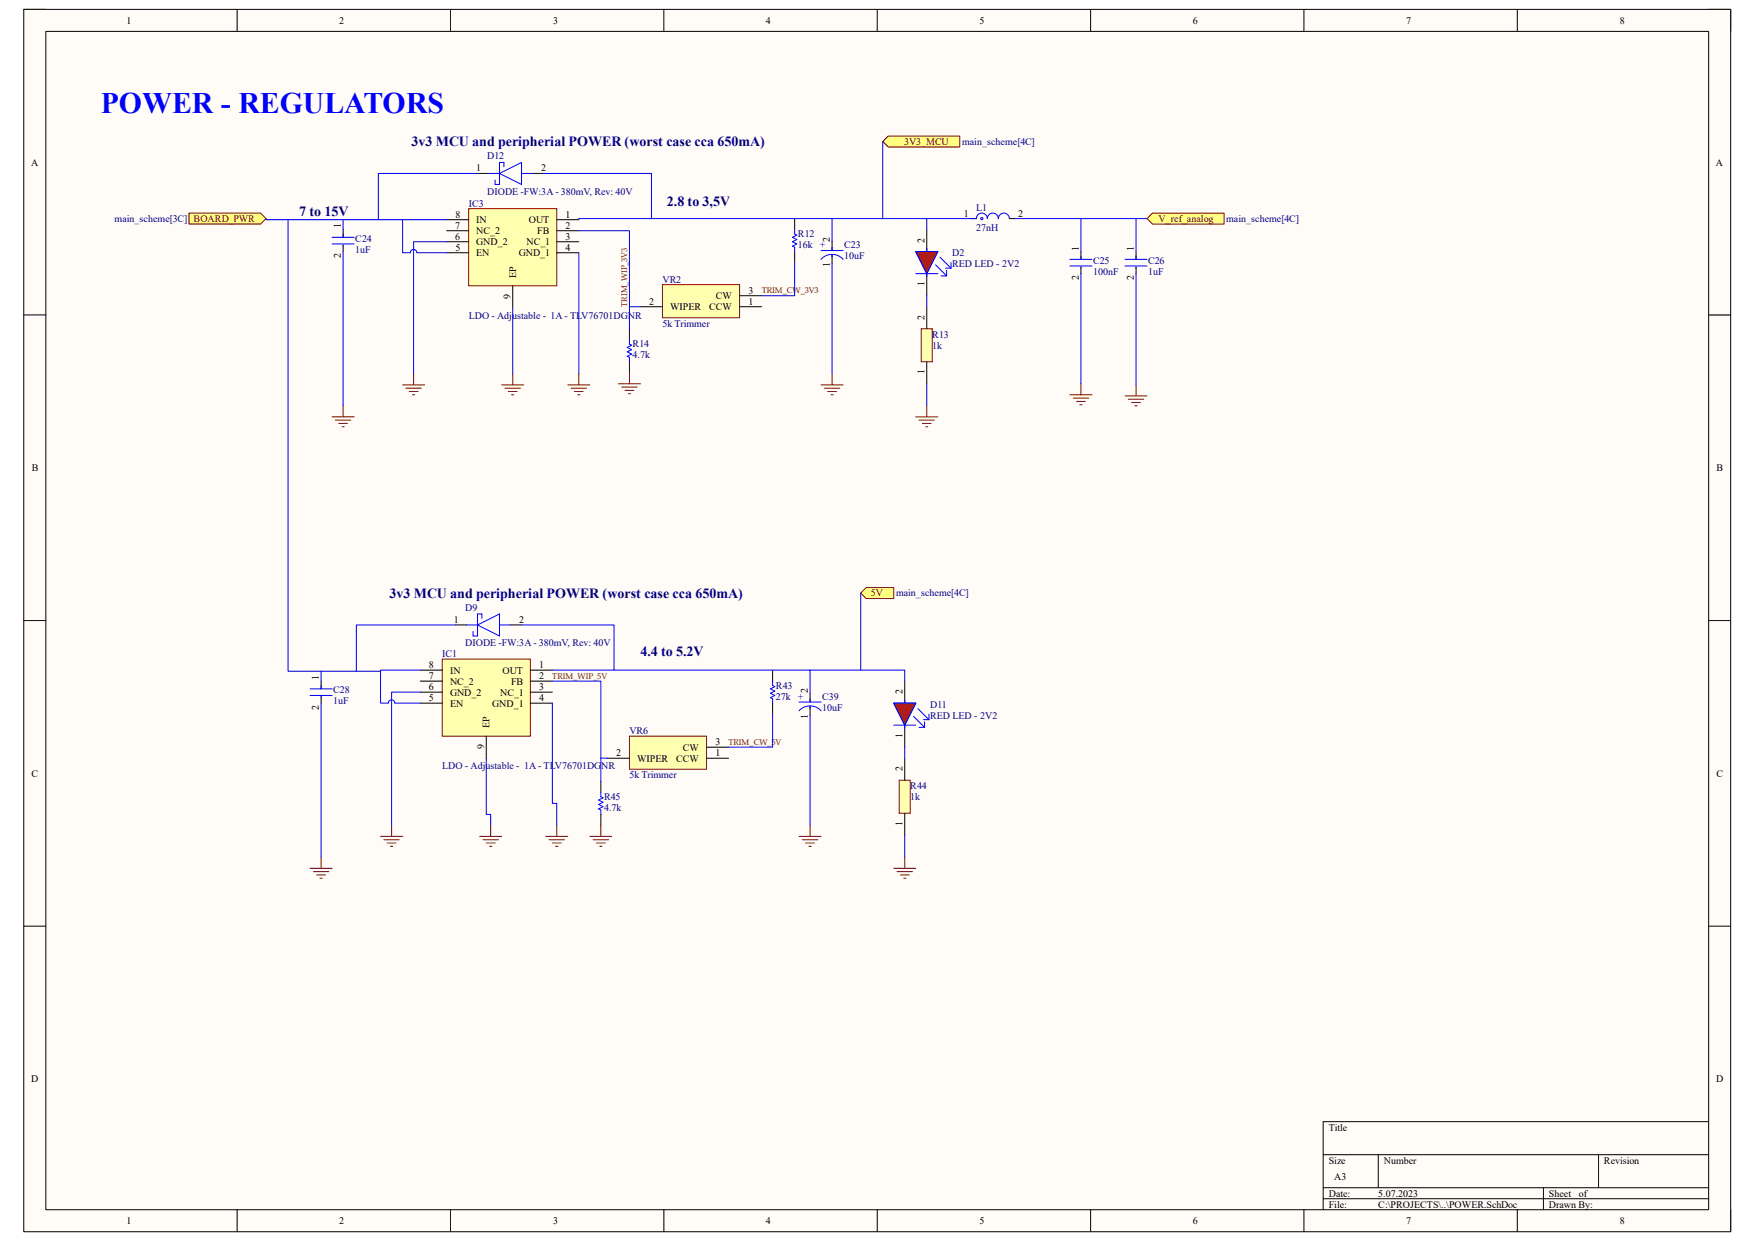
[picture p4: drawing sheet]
<svg xmlns="http://www.w3.org/2000/svg" width="297mm" height="210mm" viewBox="0 0 297 210" stroke-linecap="round" stroke-linejoin="round" font-family="sans-serif">
<path d="M4 1.6h288.9v206.8h-288.9z" fill-rule="evenodd" fill="#fffcf8"/>
<path d="M4 1.6h288.9v206.8h-288.9z" fill="none" stroke="#000" stroke-width=".17"/>
<path d="M7.8 5.3h281.4v199.4h-281.4z" fill-rule="evenodd" fill="#fffcf8"/>
<g fill="none" stroke="#000" stroke-width=".17">
<path d="M4 1.6h3.7M7.8 5.3h281.4v199.4h-281.4zM40.1 1.6v3.7M76.2 1.6v3.7M112.3 1.6v3.7M148.5 1.6v3.7M184.6 1.6v3.7M220.7 1.6v3.7M256.8 1.6v3.7M289.2 1.6h3.7v3.7M134.5 37v1.9M4 53.3h3.7"/>
<path d="M134.5 42.6v1.8M289.2 53.3h3.7M4 105h3.8M289.2 105h3.7M4 156.7h3.8M289.2 156.7h3.7M223.9 195.4h65.3M233.3 195.4v5.6M270.5 195.4v5.6M289.2 189.8h-65.3v14.9M40.1 204.7v3.7M76.2 204.7v3.7"/>
<path d="M112.4 204.7v3.7M148.5 204.7v3.7M184.6 204.7v3.7M220.7 204.7v3.7M223.9 201h65.3M223.9 202.9h65.3M256.8 204.7v3.7M261.2 201v3.7M292.9 204.7v3.7"/>
</g>
<path d="M134.5 38.9v.7l.4 .2-.8 .4 .8 .3-.8 .4 .8 .4-.8 .4 .4 .1v.8" fill="none" stroke="#00f" stroke-width=".17"/>
<path d="M79.3 35.3h14.9v13.1h-14.9z" fill-rule="evenodd" fill="#ffffb0"/>
<path d="M79.3 35.3h14.9v13.1h-14.9z" fill="none" stroke="#800000" stroke-width=".17"/>
<g fill="none" stroke="#000" stroke-width=".17">
<path d="M58.1 38.9v1.3M75.6 37.2h3.7M75.6 39h3.7M94.2 37.2h3.8M94.2 39h3.8M58.1 41.5v1.1M75.6 40.9h3.7M75.6 42.8h3.7M86.8 48.4v3.7M94.2 40.9h3.8M94.2 42.8h3.8M106.5 55.6v1.9"/>
<path d="M140.8 40.9v1.5M140.8 43.1v1.5M106.5 61.2v1.9"/>
</g>
<path d="M58.1 39.6v.6M56.2 40.2h3.7M56.2 41.3h3.7M58.1 41.5v.2M106.5 57.5v.7l.4 .2-.7 .4 .7 .4-.7 .3 .7 .4-.7 .4 .3 .2v.7M139 42.4h3.7M139 43.9a2.49 2.49 0 0 1 3.7 0M140.8 41.8v.6M140.8 43.1v.4" fill="none" stroke="#00f" stroke-width=".17"/>
<path d="M112.1 48.2h13.1v5.6h-13.1z" fill-rule="evenodd" fill="#ffffb0"/>
<g fill="none" stroke="#800000" stroke-width=".17">
<path d="M112.1 48.2h13.1v5.6h-13.1zM56.2 70.5h3.7M56.8 71.1h2.6M57.3 71.7h1.5M57.9 72.2h.4M58.1 68.7v1.8M68.1 65.1h3.8M68.7 65.7h2.6M69.3 66.3h1.4M69.8 66.8h.4M70 63.3v1.8M84.9 65.1h3.7"/>
<path d="M85.5 65.7h2.6M86 66.3h1.5M86.6 66.8h.4M86.8 63.3v1.8M96.1 65.1h3.7M96.6 65.7h2.7M97.2 66.3h1.5M97.8 66.8h.3M98 63.3v1.8M104.7 64.9h3.7M105.2 65.5h2.6M105.8 66.1h1.5"/>
<path d="M106.3 66.6h.4M106.5 63.1v1.8M139 65.1h3.7M139.5 65.7h2.6M140.1 66.3h1.5M140.6 66.8h.4M140.8 63.3v1.8"/>
</g>
<path d="M108.4 51.9h3.7M125.2 51.9h3.7M125.2 50h3.7" fill="none" stroke="#000" stroke-width=".17"/>
<path d="M68.1 37.2v5.6h1.3a.56 .56 0 0 1 .6-.6 .56 .56 0 0 1 .6 .6h5M75.6 40.9h-5.6v22.4M86.8 52.1v11.2M98 42.8v20.5M140.8 44.6v18.7" fill="none" stroke="#00f" stroke-width=".17"/>
<path d="M32 36.1h12.1l.9 .9-.9 .9h-12.1z" fill-rule="evenodd" fill="#ffff80"/>
<path d="M32 36.1h12.1l.9 .9-.9 .9h-12.1zM181.1 66.8h3.7M181.6 67.4h2.6M182.2 67.9h1.5M182.8 68.5h.3M182.9 64.9v1.9M190.4 67h3.7M191 67.6h2.6M191.5 68.1h1.5M192.1 68.7h.3M192.3 65.1v1.9" fill="none" stroke="#800000" stroke-width=".17"/>
<g fill="none" stroke="#00f" stroke-width=".17">
<path d="M165.2 37a.93 .93 0 0 1 1-.9 .93 .93 0 0 1 .9 .9 .93 .93 0 0 1 .9-.9 .93 .93 0 0 1 1 .9 .93 .93 0 0 1 .9-.9 .93 .93 0 0 1 .9 .9M155 42.6h3.7l-1.9 3.7zM155 46.3h3.7M156.8 42v.6M156.8 46.3v.6M158.3 44.8l1.9 1.9M159.1 43.5l1.8 1.9M159.3 46.7h.9M160 45.4h.9M160.2 45.8v.9M160.9 44.4v1M190.4 43.9h3.7"/>
<path d="M190.4 45h3.7M192.3 43.3v.6M192.3 45.2v.2M192.3 46.3v18.8"/>
<circle cx="166.2" cy="37" r=".19"/>
</g>
<path d="M156.8 38.9v3.7M164.3 37h.9M170.8 37h1M156.8 46.3v3.7M192.3 42.6v1.3M192.3 45.2v1.1" fill="none" stroke="#000" stroke-width=".17"/>
<path d="M155 42.6h3.7l-1.9 3.7z" fill="#c00"/>
<path d="M155 42.6h3.7l-1.9 3.7z" fill="none" stroke="#00f" stroke-width=".17"/>
<path d="M155.9 55.6h1.9v5.6h-1.9z" fill-rule="evenodd" fill="#ffffb0"/>
<path d="M155.9 55.6h1.9v5.6h-1.9zM155 70.5h3.7M155.5 71.1h2.6M156.1 71.7h1.5M156.7 72.2h.3M156.8 68.7v1.8" fill="none" stroke="#800000" stroke-width=".17"/>
<path d="M156.8 51.9v3.7M156.8 61.2v3.7" fill="none" stroke="#000" stroke-width=".17"/>
<path d="M156.8 50v1.9M156.8 64.9v3.8" fill="none" stroke="#00f" stroke-width=".17"/>
<path d="M194.1 37l1-.9h12.1v1.8h-12.1z" fill-rule="evenodd" fill="#ffff80"/>
<path d="M194.1 37l1-.9h12.1v1.8h-12.1z" fill="none" stroke="#800000" stroke-width=".17"/>
<path d="M149.4 24l.9-1h12.1v1.9h-12.1z" fill-rule="evenodd" fill="#ffff80"/>
<path d="M149.4 24l.9-1h12.1v1.9h-12.1z" fill="none" stroke="#800000" stroke-width=".17"/>
<path d="M80.8 29.4h1.9M90.1 29.4h1.9M182.9 42.6v1.3M182.9 45.2v1.1M130.8 113.4v1.9M130.8 119v1.9" fill="none" stroke="#000" stroke-width=".17"/>
<g fill="none" stroke="#00f" stroke-width=".17">
<path d="M45 37v.2h30.6M58.1 37.2v1.7M80.8 29.4h-16.8v7.8M82.7 29.4h1.8M84.5 29.4l3.8-1.9v3.7zM85.3 28.2v-.7h-.8v3.7h-.7v-.7M88.3 29.4h1.8M110.3 37h30.5v3.9M140.8 37h24.2M149.4 24v13M156.8 37v1.9M171.8 37h22.3"/>
<path d="M182.9 37v5.6M192.3 37v5.6M134.5 44.4v5.6h-5.6M181.1 43.9h3.7M181.1 45h3.7M182.9 43.3v.6M182.9 45.2v.2M182.9 46.3v18.6M130.8 115.3v.7l.3 .2-.7 .4 .7 .3-.7 .4 .7 .4-.7 .4 .4 .2v.7"/>
</g>
<path d="M74.8 111.5h15v13.1h-15z" fill-rule="evenodd" fill="#ffffb0"/>
<path d="M74.8 111.5h15v13.1h-15z" fill="none" stroke="#800000" stroke-width=".17"/>
<g fill="none" stroke="#000" stroke-width=".17">
<path d="M54.3 115.3v1.3M54.3 117.9v1.1M71.1 113.4h3.7M71.1 115.3h3.7M71.1 117.1h3.7M71.1 119h3.7M89.8 113.4h3.7M89.8 115.3h3.7M89.8 117.1h3.7M89.8 119h3.7M137.1 117.3v1.5M137.1 119.6v1.4"/>
<path d="M82.3 124.6v3.7M101.7 132.2v1.9M101.7 137.8v1.9"/>
</g>
<path d="M52.5 116.6h3.7M52.5 117.7h3.7M54.3 116v.6M54.3 117.9v.2M135.2 118.8h3.8M137.1 118.3v.5M137.1 119.6v.3M101.7 134.1v.7l.3 .2-.7 .4 .7 .4-.7 .3 .7 .4-.7 .4 .4 .2v.7M135.2 120.3a2.49 2.49 0 0 1 3.7 0" fill="none" stroke="#00f" stroke-width=".17"/>
<path d="M106.5 124.6h13.1v5.6h-13.1z" fill-rule="evenodd" fill="#ffffb0"/>
<g fill="none" stroke="#800000" stroke-width=".17">
<path d="M66.3 139.7v1.8M83 139.7v1.8M94.2 139.7v1.8M101.7 139.7v1.8M106.5 124.6h13.1v5.6h-13.1zM137.1 139.7v1.8M52.5 146.9h3.7M53 147.5h2.6M53.6 148.1h1.5M54.2 148.6h.3M54.3 145.1v1.8M64.4 141.5h3.7"/>
<path d="M65 142.1h2.6M65.5 142.7h1.5M66.1 143.2h.4M81.2 141.5h3.7M81.7 142.1h2.6M82.3 142.7h1.5M82.9 143.2h.3M92.4 141.5h3.7M92.9 142.1h2.6M93.5 142.7h1.5M94 143.2h.4M99.8 141.5h3.7"/>
<path d="M100.4 142.1h2.6M100.9 142.7h1.5M101.5 143.2h.4M135.2 141.5h3.8M135.8 142.1h2.6M136.3 142.7h1.5M136.9 143.2h.4"/>
</g>
<path d="M153.1 115.3v3.7M102.8 128.3h3.7M119.6 128.3h3.7M119.6 126.4h3.7M153.1 122.7v3.7" fill="none" stroke="#000" stroke-width=".17"/>
<g fill="none" stroke="#00f" stroke-width=".17">
<path d="M64.4 113.6v5.4h1.3a.56 .56 0 0 1 .6-.6 .56 .56 0 0 1 .5 .6h4.3M71.1 117.1h-4.8v22.6M93.5 119v17h.7v3.7M151.3 119h3.7l-1.9 3.7zM153.1 118.4v.6M155.4 119.9l1.8 1.9M82.3 128.3v9.5h.7v1.9M137.1 121v18.7M151.3 122.7h3.7M153.1 122.7v.6M154.6 121.2l1.9 1.9M155.5 123.1h1"/>
<path d="M156.3 121.8h.9M156.5 122.2v.9M157.2 120.9v.9"/>
</g>
<path d="M151.3 119h3.7l-1.9 3.7z" fill="#c00"/>
<path d="M151.3 119h3.7l-1.9 3.7z" fill="none" stroke="#00f" stroke-width=".17"/>
<path d="M152.2 132h1.8v5.6h-1.8z" fill-rule="evenodd" fill="#ffffb0"/>
<path d="M152.2 132h1.8v5.6h-1.8zM151.3 146.9h3.7M151.8 147.5h2.6M152.4 148.1h1.5M152.9 148.6h.4M153.1 145.1v1.8" fill="none" stroke="#800000" stroke-width=".17"/>
<path d="M153.1 128.3v3.7M153.1 137.6v3.8" fill="none" stroke="#000" stroke-width=".17"/>
<path d="M153.1 126.4v1.9M153.1 141.4v3.7" fill="none" stroke="#00f" stroke-width=".17"/>
<path d="M145.7 100.4l.9-1h4.7v1.9h-4.7z" fill-rule="evenodd" fill="#ffff80"/>
<path d="M145.7 100.4l.9-1h4.7v1.9h-4.7z" fill="none" stroke="#800000" stroke-width=".17"/>
<path d="M77.1 105.8h1.8M86.4 105.8h1.9" fill="none" stroke="#000" stroke-width=".17"/>
<g fill="none" stroke="#00f" stroke-width=".17">
<path d="M48.8 37.2v76.4h15.6v-.2h6.7M92 29.4h18.3v7.6h-12.3v.2M98 39h8.5v16.8M58.1 42.6v26.1M106.5 51.9h1.9M54.3 113.6v1.7M54.3 119v26.1M77.1 105.8h-16.8v7.8M78.9 105.8h1.9M80.8 105.8l3.7-1.9v3.7zM81.5 104.6v-.7h-.7v3.7h-.7v-.7M84.5 105.8h1.9"/>
<path d="M88.3 105.8h15.6v7.6h-10.4M93.5 115.3h8.2v16.9M103.9 113.4h33.2v3.9M137.1 113.4h16v1.9M145.7 100.4v13M101.7 128.3h1.1M130.8 120.9v5.5h-7.5"/>
</g>
<text font-size="5" fill="#00f" x="17.1" y="19.1">POWER - REGULATORS</text>
<g font-size="2.4" fill="#000080">
<text x="69.6" y="24.8">3v3 MCU and peripherial POWER (worst case cca 650mA)</text>
<text x="112.9" y="34.8">2.8 to 3,5V</text>
<text x="50.6" y="36.5">7 to 15V</text>
<text x="65.9" y="101.2">3v3 MCU and peripherial POWER (worst case cca 650mA)</text>
<text x="108.4" y="111">4.4 to 5.2V</text>
</g>
<g font-size="1.7">
<text x="21.4" y="4">1</text>
<text x="57.4" y="4">2</text>
<text x="93.6" y="4">3</text>
<text x="129.6" y="4">4</text>
<text x="165.8" y="4">5</text>
<text x="201.8" y="4">6</text>
<text x="238" y="4">7</text>
<text x="274.1" y="4">8</text>
<text x="5.3" y="28">A</text>
<text x="80.6" y="29">1</text>
<text x="91.6" y="29">2</text>
<text x="290.4" y="28">A</text>
<text x="57.7" y="38.6" transform="rotate(-90 57.7 38.6)">1</text>
<text x="77" y="38.7">7</text>
<text x="77" y="40.6">6</text>
<text x="77.1" y="36.8">8</text>
<text x="80.6" y="37.8">IN</text>
<text x="80.6" y="39.6">NC_2</text>
<text x="80.6" y="41.5">GND_2</text>
<text x="89.1" y="41.5">NC_1</text>
<text x="89.5" y="37.8">OUT</text>
<text x="90.9" y="39.6">FB</text>
<text x="95.7" y="36.8">1</text>
<text x="95.7" y="38.7">2</text>
<text x="95.7" y="40.6">3</text>
<text x="140.5" y="40.9" transform="rotate(-90 140.5 40.9)">2</text>
<text x="156.5" y="41.1" transform="rotate(-90 156.5 41.1)">2</text>
<text x="163.1" y="36.7">1</text>
<text x="172.3" y="36.7">2</text>
<text x="57.7" y="43.7" transform="rotate(-90 57.7 43.7)">2</text>
<text x="77.1" y="42.4">5</text>
<text x="80.6" y="43.3">EN</text>
<text x="87.3" y="47.1" transform="rotate(-90 87.3 47.1)">EP</text>
<text x="87.8" y="43.3">GND_1</text>
<text x="95.7" y="42.4">4</text>
<text x="140.5" y="45.3" transform="rotate(-90 140.5 45.3)">1</text>
<text x="182.6" y="47.5" transform="rotate(-90 182.6 47.5)">2</text>
<text x="182.6" y="42.4" transform="rotate(-90 182.6 42.4)">1</text>
<text x="191.9" y="47.5" transform="rotate(-90 191.9 47.5)">2</text>
<text x="191.9" y="42.4" transform="rotate(-90 191.9 42.4)">1</text>
<text x="86.4" y="50.6" transform="rotate(-90 86.4 50.6)">9</text>
<text x="109.9" y="51.6">2</text>
<text x="113.4" y="52.5">WIPER</text>
<text x="120" y="52.5">CCW</text>
<text x="121.2" y="50.6">CW</text>
<text x="126.7" y="51.6">1</text>
<text x="126.7" y="49.7">3</text>
<text x="156.5" y="48.4" transform="rotate(-90 156.5 48.4)">1</text>
<text x="156.5" y="54.1" transform="rotate(-90 156.5 54.1)">2</text>
<text x="156.5" y="63.3" transform="rotate(-90 156.5 63.3)">1</text>
<text x="5.4" y="79.8">B</text>
<text x="290.5" y="79.8">B</text>
<text x="76.8" y="105.4">1</text>
<text x="87.9" y="105.4">2</text>
<text x="72.6" y="113.1">8</text>
<text x="91.2" y="113.1">1</text>
<text x="54" y="115.1" transform="rotate(-90 54 115.1)">1</text>
<text x="72.6" y="116.8">6</text>
<text x="72.6" y="114.9">7</text>
<text x="72.6" y="118.7">5</text>
<text x="76.2" y="114">IN</text>
<text x="76.2" y="115.9">NC_2</text>
<text x="76.2" y="117.7">GND_2</text>
<text x="76.2" y="119.6">EN</text>
<text x="83.3" y="119.6">GND_1</text>
<text x="84.6" y="117.7">NC_1</text>
<text x="85" y="114">OUT</text>
<text x="86.5" y="115.9">FB</text>
<text x="91.2" y="114.9">2</text>
<text x="91.2" y="116.8">3</text>
<text x="91.2" y="118.7">4</text>
<text x="136.7" y="117.3" transform="rotate(-90 136.7 117.3)">2</text>
<text x="152.7" y="117.5" transform="rotate(-90 152.7 117.5)">2</text>
<text x="54" y="120.1" transform="rotate(-90 54 120.1)">2</text>
<text x="82.8" y="123.3" transform="rotate(-90 82.8 123.3)">EP</text>
<text x="136.7" y="121.7" transform="rotate(-90 136.7 121.7)">1</text>
<text x="152.7" y="124.8" transform="rotate(-90 152.7 124.8)">1</text>
<text x="5.3" y="131.4">C</text>
<text x="81.9" y="126.8" transform="rotate(-90 81.9 126.8)">9</text>
<text x="104.3" y="128">2</text>
<text x="107.8" y="128.9">WIPER</text>
<text x="114.4" y="128.9">CCW</text>
<text x="115.6" y="127">CW</text>
<text x="121.1" y="128">1</text>
<text x="121.1" y="126.1">3</text>
<text x="152.7" y="130.6" transform="rotate(-90 152.7 130.6)">2</text>
<text x="290.5" y="131.4">C</text>
<text x="152.7" y="139.7" transform="rotate(-90 152.7 139.7)">1</text>
<text x="5.3" y="183.2">D</text>
<text x="290.4" y="183.2">D</text>
<text x="224.9" y="191.3">Title</text>
<text x="224.9" y="196.9">Size</text>
<text x="234.2" y="196.9">Number</text>
<text x="271.4" y="196.9">Revision</text>
<text x="224.9" y="202.5">Date:</text>
<text x="225.8" y="199.7">A3</text>
<text x="233.3" y="202.5">5.07.2023</text>
<text x="262.1" y="202.5">Sheet</text>
<text x="267.2" y="202.5">of</text>
<text x="21.4" y="207.2">1</text>
<text x="57.4" y="207.2">2</text>
<text x="93.6" y="207.2">3</text>
<text x="129.6" y="207.2">4</text>
<text x="165.8" y="207.2">5</text>
<text x="201.8" y="207.2">6</text>
<text x="224.9" y="204.4">File:</text>
<text x="233.3" y="204.4">C:\PROJECTS\..\POWER.SchDoc</text>
<text x="238" y="207.2">7</text>
<text x="262.1" y="204.4">Drawn By:</text>
<text x="274.1" y="207.2">8</text>
</g>
<g font-size="1.7" fill="#000080">
<text x="82.5" y="27">D12</text>
<text x="162.8" y="24.5">main_scheme[4C]</text>
<text x="79.3" y="35">IC3</text>
<text x="82.5" y="32.9">DIODE -FW:3A - 380mV, Rev: 40V</text>
<text x="165.2" y="35.7">L1</text>
<text x="19.4" y="37.6">main_scheme[3C] BOARD_PWR</text>
<text x="60.1" y="40.9">C24</text>
<text x="135" y="40.2">R12</text>
<text x="165.2" y="39.1">27nH</text>
<text x="207.5" y="37.6">main_scheme[4C]</text>
<text x="60.1" y="42.8">1uF</text>
<text x="112.1" y="47.8">VR2</text>
<text x="135" y="42">16k +</text>
<text x="142.9" y="43.9">10uF</text>
<text x="142.9" y="42">C23</text>
<text x="161.1" y="43.3">D2</text>
<text x="161.1" y="45.2">RED LED - 2V2</text>
<text x="185" y="44.7">C25</text>
<text x="185" y="46.5">100nF</text>
<text x="194.3" y="44.7">C26</text>
<text x="194.3" y="46.5">1uF</text>
<text x="79.3" y="54">LDO - Adjustable - 1A - TLV76701DGNR</text>
<text x="107.1" y="58.8">R14</text>
<text x="112.1" y="55.3">5k Trimmer</text>
<text x="157.8" y="57.1">R13</text>
<text x="157.8" y="59">1k</text>
<text x="107.1" y="60.7">4.7k</text>
<text x="151.6" y="100.9">main_scheme[4C]</text>
<text x="78.7" y="103.4">D9</text>
<text x="74.8" y="111.2">IC1</text>
<text x="78.7" y="109.3">DIODE -FW:3A - 380mV, Rev: 40V</text>
<text x="56.4" y="117.3">C28</text>
<text x="56.4" y="119.2">1uF</text>
<text x="131.3" y="116.6">R43</text>
<text x="131.3" y="118.4">27k +</text>
<text x="139.2" y="118.4">C39</text>
<text x="157.4" y="119.8">D11</text>
<text x="106.5" y="124.2">VR6</text>
<text x="139.1" y="120.3">10uF</text>
<text x="157.4" y="121.6">RED LED - 2V2</text>
<text x="74.8" y="130.2">LDO - Adjustable - 1A - TLV76701DGNR</text>
<text x="106.5" y="131.7">5k Trimmer</text>
<text x="102.2" y="135.4">R45</text>
<text x="102.2" y="137.3">4.7k</text>
<text x="154.1" y="133.6">R44</text>
<text x="154.1" y="135.4">1k</text>
</g>
<g font-size="1.7" fill="#800000">
<text x="153" y="24.5">3V3_MCU</text>
<text x="196.1" y="37.6">V_ref_analog</text>
<text x="147.4" y="100.9">5V</text>
</g>
<g font-size="1.4" fill="#800000">
<text x="106.1" y="51.9" transform="rotate(-90 106.1 51.9)">TRIM_WIP_3V3</text>
<text x="128.9" y="49.7">TRIM_CW_3V3</text>
<text x="93.5" y="114.9">TRIM_WIP_5V</text>
<text x="123.3" y="126.1">TRIM_CW_5V</text>
</g>
</svg>
